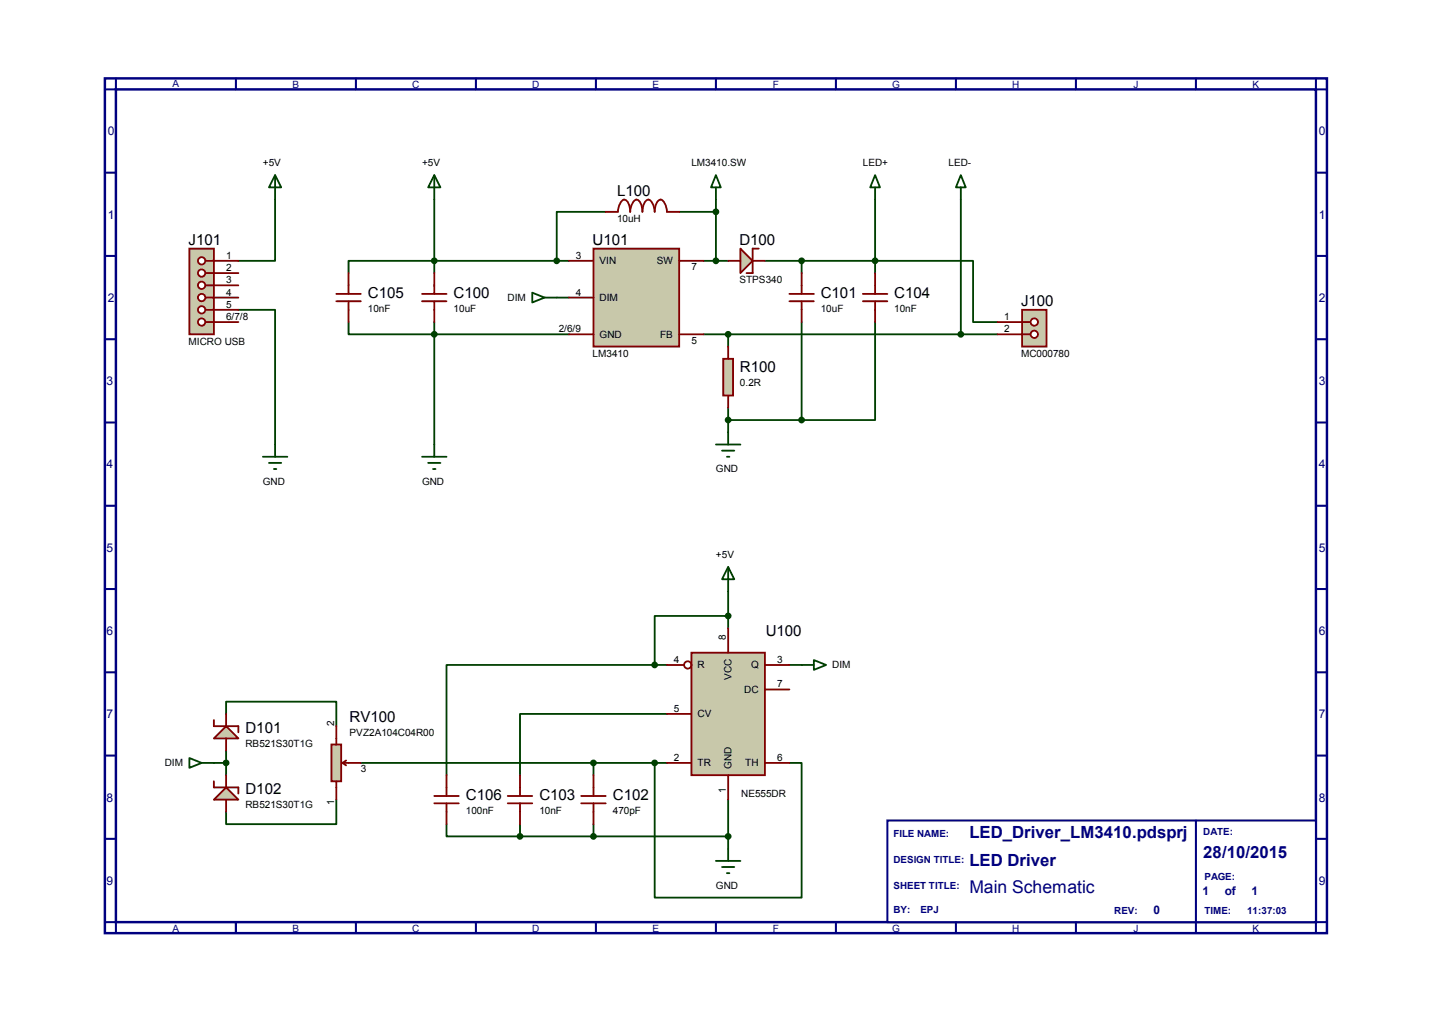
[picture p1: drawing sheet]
<svg xmlns="http://www.w3.org/2000/svg" width="297mm" height="210mm" viewBox="0 0 297 210" stroke-linecap="round" stroke-linejoin="round" font-family="sans-serif">
<path d="M21.8 16.3h253.4v177.2h-253.4zM24 18.5h249v172.8h-249z" fill="none" stroke="#000080" stroke-width=".51"/>
<path d="M24 16.3v2.2h-2.2M48.9 16.3v2.2" fill="none" stroke="#000080" stroke-width=".42"/>
<path d="M184.1 170.2h88.9v21.1h-88.9z" fill="#fff"/>
<g fill="none" stroke="#000080" stroke-width=".42">
<path d="M73.8 16.3v2.2M98.7 16.3v2.2M123.6 16.3v2.2M148.5 16.3v2.2M173.4 16.3v2.2M198.3 16.3v2.2M223.2 16.3v2.2M248.1 16.3v2.2M273 16.3v2.2h2.2M21.8 35.8h2.2M273 35.8h2.2M21.8 53.1h2.2"/>
<path d="M273 53.1h2.2M21.8 70.4h2.2M273 70.4h2.2M21.8 87.6h2.2M273 87.6h2.2M21.8 104.9h2.2M273 104.9h2.2M21.8 122.2h2.2M21.8 139.4h2.2M273 122.2h2.2M273 139.4h2.2M21.8 156.7h2.2"/>
<path d="M273 156.7h2.2M21.8 174h2.2M184.1 170.2h88.9v21.1h-88.9zM248.1 170.2v23.3M273 174h2.2M21.8 191.3h2.2v2.2M48.9 191.3v2.2M73.8 191.3v2.2M98.7 191.3v2.2M123.6 191.3v2.2M148.5 191.3v2.2M173.4 191.3v2.2"/>
<path d="M198.3 191.3v2.2M223.2 191.3v2.2M275.2 191.3h-2.2v2.2"/>
</g>
<g fill="none" stroke="#004000" stroke-width=".38">
<path d="M57.1 41.4v12.7h-7.7M90.1 41.4v15.2M118 54.1h-45.7v2.5M125.6 43.9h-10.1v10.2M140.9 43.9h7.6M146 54.1h5M148.5 41.4v12.7M158.7 54.1h43.1v12.7h5.1M166.3 54.1v2.5M181.5 41.4v15.2M199.3 41.4v27.9M49.4 64.3h7.7v27.9"/>
<path d="M72.3 66.8v2.5h45.7M90.1 66.8v25.4M115.5 61.7h2.5M146 69.3h60.9M151 69.3v2.6M166.3 66.8v20.3M181.5 66.8v20.3h-15.2M151 84.6v5.1M151 87.1h15.3M135.8 137.9h-43.2v22.9M135.8 137.9h2.5M151 127.8h-15.2v10.1"/>
<path d="M151 122.7v7.6M163.7 137.9h2.6M44.4 158.2h2.5M46.9 148.1v-2.6h22.9v5.1M46.9 155.7v5.1M74.8 158.2h63.5M123.1 158.2v2.6M135.8 158.2v28h30.5v-28h-2.6M138.3 148.1h-30.4v12.7M69.8 165.9v5h-22.9v-2.5M92.6 170.9v2.6h15.3M107.9 173.5h43.1"/>
<path d="M107.9 170.9v2.6M123.1 170.9v2.6M151 165.9v10.1"/>
</g>
<path d="M123.1 51.6h17.8v20.3h-17.8z" fill="#c8c8aa"/>
<path d="M90.1 56.6v4.4M118 54.1h5.1M123.1 51.6h17.8v20.3h-17.8zM125.6 43.9h2.6a2.69 2.69 0 0 1 1.3-2.5 2.31 2.31 0 0 1 1.2 2.5 2.69 2.69 0 0 1 1.3-2.5 2.31 2.31 0 0 1 1.3 2.5 2.31 2.31 0 0 1 1.2-2.5 2.69 2.69 0 0 1 1.3 2.5 2.31 2.31 0 0 1 1.3-2.5 2.69 2.69 0 0 1 1.2 2.5h2.6M140.9 54.1h5.1M87.5 62.5h5.1M87.5 61h5.1M90.1 62.5v4.3M118 61.7h5.1M118 69.3h5.1M140.9 69.3h5.1" fill="none" stroke="#800000" stroke-width=".38"/>
<circle cx="115.5" cy="54.1" r=".51" fill="#004000"/>
<g fill="none" stroke="#004000" stroke-width=".38">
<path d="M90.1 36.3l1.3 2.6h-2.6zM90.1 36.3v5.1"/>
<circle cx="115.5" cy="54.1" r=".51"/>
</g>
<circle cx="90.1" cy="54.1" r=".51" fill="#004000"/>
<g fill="none" stroke="#004000" stroke-width=".38">
<path d="M87.5 94.7h5.1M88.8 96h2.6M89.8 97.3h.5M90.1 92.2v2.5"/>
<circle cx="90.1" cy="54.1" r=".51"/>
</g>
<circle cx="90.1" cy="69.3" r=".51" fill="#004000"/>
<g fill="none" stroke="#004000" stroke-width=".38">
<path d="M110.4 60.7l2.5 1-2.5 1zM112.9 61.7h2.6"/>
<circle cx="90.1" cy="69.3" r=".51"/>
</g>
<path d="M166.3 56.6v4.4M163.7 62.5h5.1M163.7 61h5.1M166.3 62.5v4.3" fill="none" stroke="#800000" stroke-width=".38"/>
<path d="M153.6 51.6l2.5 2.5-2.5 2.5z" fill="#c8c8aa"/>
<path d="M151 54.1h2.6M153.6 51.6l2.5 2.5-2.5 2.5zM156.1 54.1h2.6M157.4 51.6h-1.3v5h-1.2" fill="none" stroke="#800000" stroke-width=".38"/>
<circle cx="148.5" cy="54.1" r=".51" fill="#004000"/>
<circle cx="148.5" cy="54.1" r=".51" fill="none" stroke="#004000" stroke-width=".38"/>
<path d="M212 64.3h5.1v7.6h-5.1z" fill="#c8c8aa"/>
<path d="M212 64.3h5.1v7.6h-5.1zM212 66.8h1.8" fill="none" stroke="#800000" stroke-width=".38"/>
<circle cx="214.5" cy="66.8" r=".76" fill="#fff"/>
<g fill="none" stroke="#800000" stroke-width=".38">
<path d="M212 69.3h1.8"/>
<circle cx="214.5" cy="66.8" r=".76"/>
</g>
<circle cx="214.5" cy="69.3" r=".76" fill="#fff"/>
<g fill="none" stroke="#800000" stroke-width=".38">
<path d="M206.9 66.8h5.1M206.9 69.3h5.1"/>
<circle cx="214.5" cy="69.3" r=".76"/>
</g>
<circle cx="166.3" cy="54.1" r=".51" fill="#004000"/>
<circle cx="166.3" cy="54.1" r=".51" fill="none" stroke="#004000" stroke-width=".38"/>
<path d="M150 74.4h2.1v7.6h-2.1z" fill="#c8c8aa"/>
<path d="M150 74.4h2.1v7.6h-2.1zM151 71.9v2.5M151 82v2.6" fill="none" stroke="#800000" stroke-width=".38"/>
<path d="M148.5 92.2h5.1M149.8 93.5h2.5M150.8 94.7h.5M151 89.7v2.5" fill="none" stroke="#004000" stroke-width=".38"/>
<circle cx="151" cy="87.1" r=".51" fill="#004000"/>
<circle cx="151" cy="87.1" r=".51" fill="none" stroke="#004000" stroke-width=".38"/>
<circle cx="151" cy="69.3" r=".51" fill="#004000"/>
<g fill="none" stroke="#004000" stroke-width=".38">
<path d="M148.5 178.6h5.1M149.8 179.8h2.5M151 176v2.6M150.8 181.1h.5"/>
<circle cx="151" cy="69.3" r=".51"/>
</g>
<path d="M143.4 135.4h15.3v25.4h-15.3z" fill="#c8c8aa"/>
<g fill="none" stroke="#800000" stroke-width=".38">
<path d="M138.3 137.9h3.6M143.4 135.4h15.3v25.4h-15.3zM151 130.3v5.1M158.7 137.9h5M138.3 158.2h5.1M138.3 148.1h5.1M158.7 143h5M158.7 158.2h5M151 160.8v5.1"/>
<circle cx="142.7" cy="137.9" r=".76"/>
</g>
<path d="M151 117.6l1.3 2.5h-2.5zM151 117.6v5.1" fill="none" stroke="#004000" stroke-width=".38"/>
<circle cx="151" cy="127.8" r=".51" fill="#004000"/>
<circle cx="151" cy="127.8" r=".51" fill="none" stroke="#004000" stroke-width=".38"/>
<path d="M105.3 166.6h5.1M105.3 165.1h5.1M107.9 160.8v4.3M107.9 166.6v4.3M120.6 166.6h5M120.6 165.1h5M123.1 160.8v4.3M123.1 166.6v4.3" fill="none" stroke="#800000" stroke-width=".38"/>
<circle cx="151" cy="173.5" r=".51" fill="#004000"/>
<circle cx="151" cy="173.5" r=".51" fill="none" stroke="#004000" stroke-width=".38"/>
<circle cx="123.1" cy="173.5" r=".51" fill="#004000"/>
<circle cx="123.1" cy="173.5" r=".51" fill="none" stroke="#004000" stroke-width=".38"/>
<circle cx="135.8" cy="158.2" r=".51" fill="#004000"/>
<g fill="none" stroke="#004000" stroke-width=".38">
<path d="M166.3 137.9h2.5M168.8 136.9l2.6 1-2.6 1z"/>
<circle cx="135.8" cy="158.2" r=".51"/>
</g>
<path d="M46.9 150.6l2.5 2.6h-5z" fill="#c8c8aa"/>
<path d="M44.4 149.4v1.2h5v1.3M46.9 150.6l2.5 2.6h-5zM46.9 148.1v2.5M46.9 153.2v2.5" fill="none" stroke="#800000" stroke-width=".38"/>
<path d="M46.9 163.3l2.5 2.6h-5z" fill="#c8c8aa"/>
<path d="M44.4 162.1v1.2h5v1.3M46.9 163.3l2.5 2.6h-5zM46.9 160.8v2.5M46.9 165.9v2.5" fill="none" stroke="#800000" stroke-width=".38"/>
<path d="M39.3 157.2l2.5 1-2.5 1.1zM41.8 158.2h2.6" fill="none" stroke="#004000" stroke-width=".38"/>
<circle cx="46.9" cy="158.2" r=".51" fill="#004000"/>
<circle cx="46.9" cy="158.2" r=".51" fill="none" stroke="#004000" stroke-width=".38"/>
<path d="M68.7 154.4h2.1v7.7h-2.1z" fill="#c8c8aa"/>
<path d="M68.7 154.4h2.1v7.7h-2.1zM69.8 150.6v3.8M71 158.2l.8 .5M71 158.2h3.8M71.8 157.7l-.8 .5M69.8 162.1v3.8" fill="none" stroke="#800000" stroke-width=".38"/>
<circle cx="123.1" cy="158.2" r=".51" fill="#004000"/>
<circle cx="123.1" cy="158.2" r=".51" fill="none" stroke="#004000" stroke-width=".38"/>
<path d="M181.5 56.6v4.4M179 62.5h5.1M179 61h5.1M181.5 62.5v4.3" fill="none" stroke="#800000" stroke-width=".38"/>
<circle cx="181.5" cy="54.1" r=".51" fill="#004000"/>
<circle cx="181.5" cy="54.1" r=".51" fill="none" stroke="#004000" stroke-width=".38"/>
<circle cx="166.3" cy="87.1" r=".51" fill="#004000"/>
<g fill="none" stroke="#004000" stroke-width=".38">
<path d="M57.1 36.3l1.2 2.6h-2.5zM57.1 36.3v5.1M54.5 94.7h5.1M55.8 96h2.5M56.8 97.3h.5M57.1 92.2v2.5"/>
<circle cx="166.3" cy="87.1" r=".51"/>
</g>
<path d="M72.3 56.6v4.4M69.8 62.5h5M69.8 61h5M72.3 62.5v4.3" fill="none" stroke="#800000" stroke-width=".38"/>
<path d="M39.3 51.6h5.1v17.7h-5.1z" fill="#c8c8aa"/>
<path d="M39.3 51.6h5.1v17.7h-5.1zM42.6 54.1h1.8" fill="none" stroke="#800000" stroke-width=".38"/>
<circle cx="41.8" cy="54.1" r=".76" fill="#fff"/>
<g fill="none" stroke="#800000" stroke-width=".38">
<path d="M42.6 56.6h1.8"/>
<circle cx="41.8" cy="54.1" r=".76"/>
</g>
<circle cx="41.8" cy="56.6" r=".76" fill="#fff"/>
<g fill="none" stroke="#800000" stroke-width=".38">
<path d="M42.6 59.2h1.8"/>
<circle cx="41.8" cy="56.6" r=".76"/>
</g>
<circle cx="41.8" cy="59.2" r=".76" fill="#fff"/>
<g fill="none" stroke="#800000" stroke-width=".38">
<path d="M42.6 61.7h1.8"/>
<circle cx="41.8" cy="59.2" r=".76"/>
</g>
<circle cx="41.8" cy="61.7" r=".76" fill="#fff"/>
<g fill="none" stroke="#800000" stroke-width=".38">
<path d="M42.6 64.3h1.8"/>
<circle cx="41.8" cy="61.7" r=".76"/>
</g>
<circle cx="41.8" cy="64.3" r=".76" fill="#fff"/>
<g fill="none" stroke="#800000" stroke-width=".38">
<path d="M42.6 66.8h1.8"/>
<circle cx="41.8" cy="64.3" r=".76"/>
</g>
<circle cx="41.8" cy="66.8" r=".76" fill="#fff"/>
<g fill="none" stroke="#800000" stroke-width=".38">
<path d="M44.4 54.1h5M44.4 56.6h5M44.4 59.2h5M44.4 61.7h5M44.4 64.3h5M44.4 66.8h5M90.1 166.6h5.1M90.1 165.1h5.1M92.6 160.8v4.3M92.6 166.6v4.3"/>
<circle cx="41.8" cy="66.8" r=".76"/>
</g>
<circle cx="135.8" cy="137.9" r=".51" fill="#004000"/>
<circle cx="135.8" cy="137.9" r=".51" fill="none" stroke="#004000" stroke-width=".38"/>
<circle cx="107.9" cy="173.5" r=".51" fill="#004000"/>
<g fill="none" stroke="#004000" stroke-width=".38">
<path d="M148.5 36.3l1 2.6h-2zM148.5 38.9v2.5M181.5 36.3l1 2.6h-2zM181.5 38.9v2.5"/>
<circle cx="107.9" cy="173.5" r=".51"/>
</g>
<circle cx="148.5" cy="43.9" r=".51" fill="#004000"/>
<g fill="none" stroke="#004000" stroke-width=".38">
<path d="M199.3 36.3l1 2.6h-2zM199.3 38.9v2.5"/>
<circle cx="148.5" cy="43.9" r=".51"/>
</g>
<circle cx="199.3" cy="69.3" r=".51" fill="#004000"/>
<circle cx="199.3" cy="69.3" r=".51" fill="none" stroke="#004000" stroke-width=".38"/>
<text font-size="3.6" fill="#000080" x="201.1" y="185.1">Main Schematic</text>
<g font-size="3.5" fill="#000080">
<text x="201.1" y="173.8">LED_Driver_LM3410.pdsprj</text>
<text x="201.1" y="179.6">LED Driver</text>
<text x="249.6" y="177.9">28/10/2015</text>
</g>
<g font-size="3.1">
<text x="128" y="40.6">L100</text>
<text x="39.1" y="50.7">J101</text>
<text x="122.9" y="50.7">U101</text>
<text x="153.4" y="50.7">D100</text>
<text x="76.3" y="61.8">C105</text>
<text x="94.1" y="61.8">C100</text>
<text x="170.3" y="61.8">C101</text>
<text x="185.5" y="61.8">C104</text>
<text x="211.8" y="63.4">J100</text>
<text x="153.5" y="77.1">R100</text>
<text x="158.8" y="132">U100</text>
<text x="72.5" y="149.7">RV100</text>
<text x="50.9" y="152">D101</text>
<text x="50.9" y="164.7">D102</text>
<text x="96.6" y="165.9">C106</text>
<text x="111.9" y="165.9">C103</text>
<text x="127.1" y="165.9">C102</text>
</g>
<g font-size="2.5" fill="#000080">
<text x="22.3" y="28.1">0</text>
<text x="273.6" y="28.1">0</text>
<text x="22.3" y="45.3">1</text>
<text x="273.6" y="45.3">1</text>
<text x="22.3" y="62.6">2</text>
<text x="273.6" y="62.6">2</text>
<text x="22.1" y="79.9">3</text>
<text x="273.6" y="79.9">3</text>
<text x="22.1" y="97.2">4</text>
<text x="273.6" y="97.2">4</text>
<text x="22.1" y="114.4">5</text>
<text x="273.6" y="114.4">5</text>
<text x="22.1" y="131.7">6</text>
<text x="273.6" y="131.7">6</text>
<text x="22.1" y="149">7</text>
<text x="273.6" y="149">7</text>
<text x="22.1" y="166.2">8</text>
<text x="273.6" y="166.2">8</text>
<text x="22.1" y="183.5">9</text>
<text x="249.4" y="185.5">1</text>
<text x="254" y="185.5">of</text>
<text x="259.6" y="185.5">1</text>
<text x="273.6" y="183.5">9</text>
<text x="239.3" y="189.6">0</text>
</g>
<g font-size="2.1" fill="#000080">
<text x="35.8" y="18">A</text>
<text x="60.7" y="18.2">B</text>
<text x="85.5" y="18.2">C</text>
<text x="110.4" y="18.2">D</text>
<text x="135.4" y="18.2">E</text>
<text x="160.3" y="18.2">F</text>
<text x="185" y="18.2">G</text>
<text x="210" y="18.2">H</text>
<text x="235.1" y="18.2">J</text>
<text x="259.8" y="18.2">K</text>
<text x="35.8" y="193.3">A</text>
<text x="60.7" y="193.3">B</text>
<text x="85.5" y="193.3">C</text>
<text x="110.4" y="193.3">D</text>
<text x="135.4" y="193.3">E</text>
<text x="160.3" y="193.3">F</text>
<text x="185" y="193.3">G</text>
<text x="210" y="193.3">H</text>
<text x="235.1" y="193.3">J</text>
<text x="259.8" y="193.3">K</text>
</g>
<g font-size="2.1">
<text x="54.5" y="34.5">+5V</text>
<text x="87.5" y="34.5">+5V</text>
<text x="143.4" y="34.5">LM3410.SW</text>
<text x="179" y="34.5">LED+</text>
<text x="196.8" y="34.5">LED-</text>
<text x="128" y="46.1">10uH</text>
<text x="46.9" y="53.7">1</text>
<text x="119.4" y="53.7">3</text>
<text x="46.9" y="56.2">2</text>
<text x="46.9" y="58.8">3</text>
<text x="124.4" y="54.8">VIN</text>
<text x="136.2" y="54.8">SW</text>
<text x="143.4" y="56">7</text>
<text x="153.4" y="58.8">STPS340</text>
<text x="46.9" y="61.3">4</text>
<text x="46.9" y="63.8">5</text>
<text x="76.3" y="64.7">10nF</text>
<text x="94.1" y="64.7">10uF</text>
<text x="105.3" y="62.4">DIM</text>
<text x="119.4" y="61.3">4</text>
<text x="124.4" y="62.4">DIM</text>
<text x="170.3" y="64.7">10uF</text>
<text x="185.5" y="64.7">10nF</text>
<text x="39.1" y="71.5">MICRO USB</text>
<text x="46.9" y="66.4">6/7/8</text>
<text x="115.9" y="68.9">2/6/9</text>
<text x="124.4" y="70.1">GND</text>
<text x="136.9" y="70.1">FB</text>
<text x="143.4" y="71.2">5</text>
<text x="208.3" y="66.4">1</text>
<text x="208.3" y="68.9">2</text>
<text x="122.9" y="74">LM3410</text>
<text x="211.8" y="74">MC000780</text>
<text x="153.5" y="80">0.2R</text>
<text x="54.5" y="100.5">GND</text>
<text x="87.5" y="100.5">GND</text>
<text x="148.5" y="98">GND</text>
<text x="148.5" y="115.8">+5V</text>
<text x="139.7" y="137.5">4</text>
<text x="150.6" y="132.8" transform="rotate(-90 150.6 132.8)">8</text>
<text x="161.2" y="137.5">3</text>
<text x="144.7" y="138.6">R</text>
<text x="151.8" y="141.1" transform="rotate(-90 151.8 141.1)">VCC</text>
<text x="154.4" y="143.7">DC</text>
<text x="155.8" y="138.6">Q</text>
<text x="161.2" y="142.6">7</text>
<text x="172.6" y="138.6">DIM</text>
<text x="139.7" y="147.7">5</text>
<text x="144.7" y="148.8">CV</text>
<text x="50.9" y="154.9">RB521S30T1G</text>
<text x="69.3" y="150.6" transform="rotate(-90 69.3 150.6)">2</text>
<text x="72.5" y="152.7">PVZ2A104C04R00</text>
<text x="34.2" y="159">DIM</text>
<text x="74.8" y="160.1">3</text>
<text x="139.7" y="157.8">2</text>
<text x="144.7" y="159">TR</text>
<text x="151.8" y="159.5" transform="rotate(-90 151.8 159.5)">GND</text>
<text x="154.6" y="159">TH</text>
<text x="161.2" y="157.8">6</text>
<text x="50.9" y="167.6">RB521S30T1G</text>
<text x="69.3" y="167" transform="rotate(-90 69.3 167)">1</text>
<text x="150.6" y="164.5" transform="rotate(-90 150.6 164.5)">1</text>
<text x="153.8" y="165.4">NE555DR</text>
<text x="96.6" y="168.8">100nF</text>
<text x="111.9" y="168.8">10nF</text>
<text x="127.1" y="168.8">470pF</text>
<text x="148.5" y="184.4">GND</text>
</g>
<g font-size="2" fill="#000080">
<text x="185.3" y="173.6">FILE NAME:</text>
<text x="249.6" y="173.1">DATE:</text>
<text x="185.3" y="179.1">DESIGN TITLE:</text>
<text x="185.3" y="184.4">SHEET TITLE:</text>
<text x="249.8" y="182.5">PAGE:</text>
<text x="185.3" y="189.4">BY:</text>
<text x="190.9" y="189.4">EPJ</text>
<text x="231.1" y="189.5">REV:</text>
<text x="249.8" y="189.5">TIME:</text>
<text x="258.7" y="189.5">11:37:03</text>
</g>
</svg>
